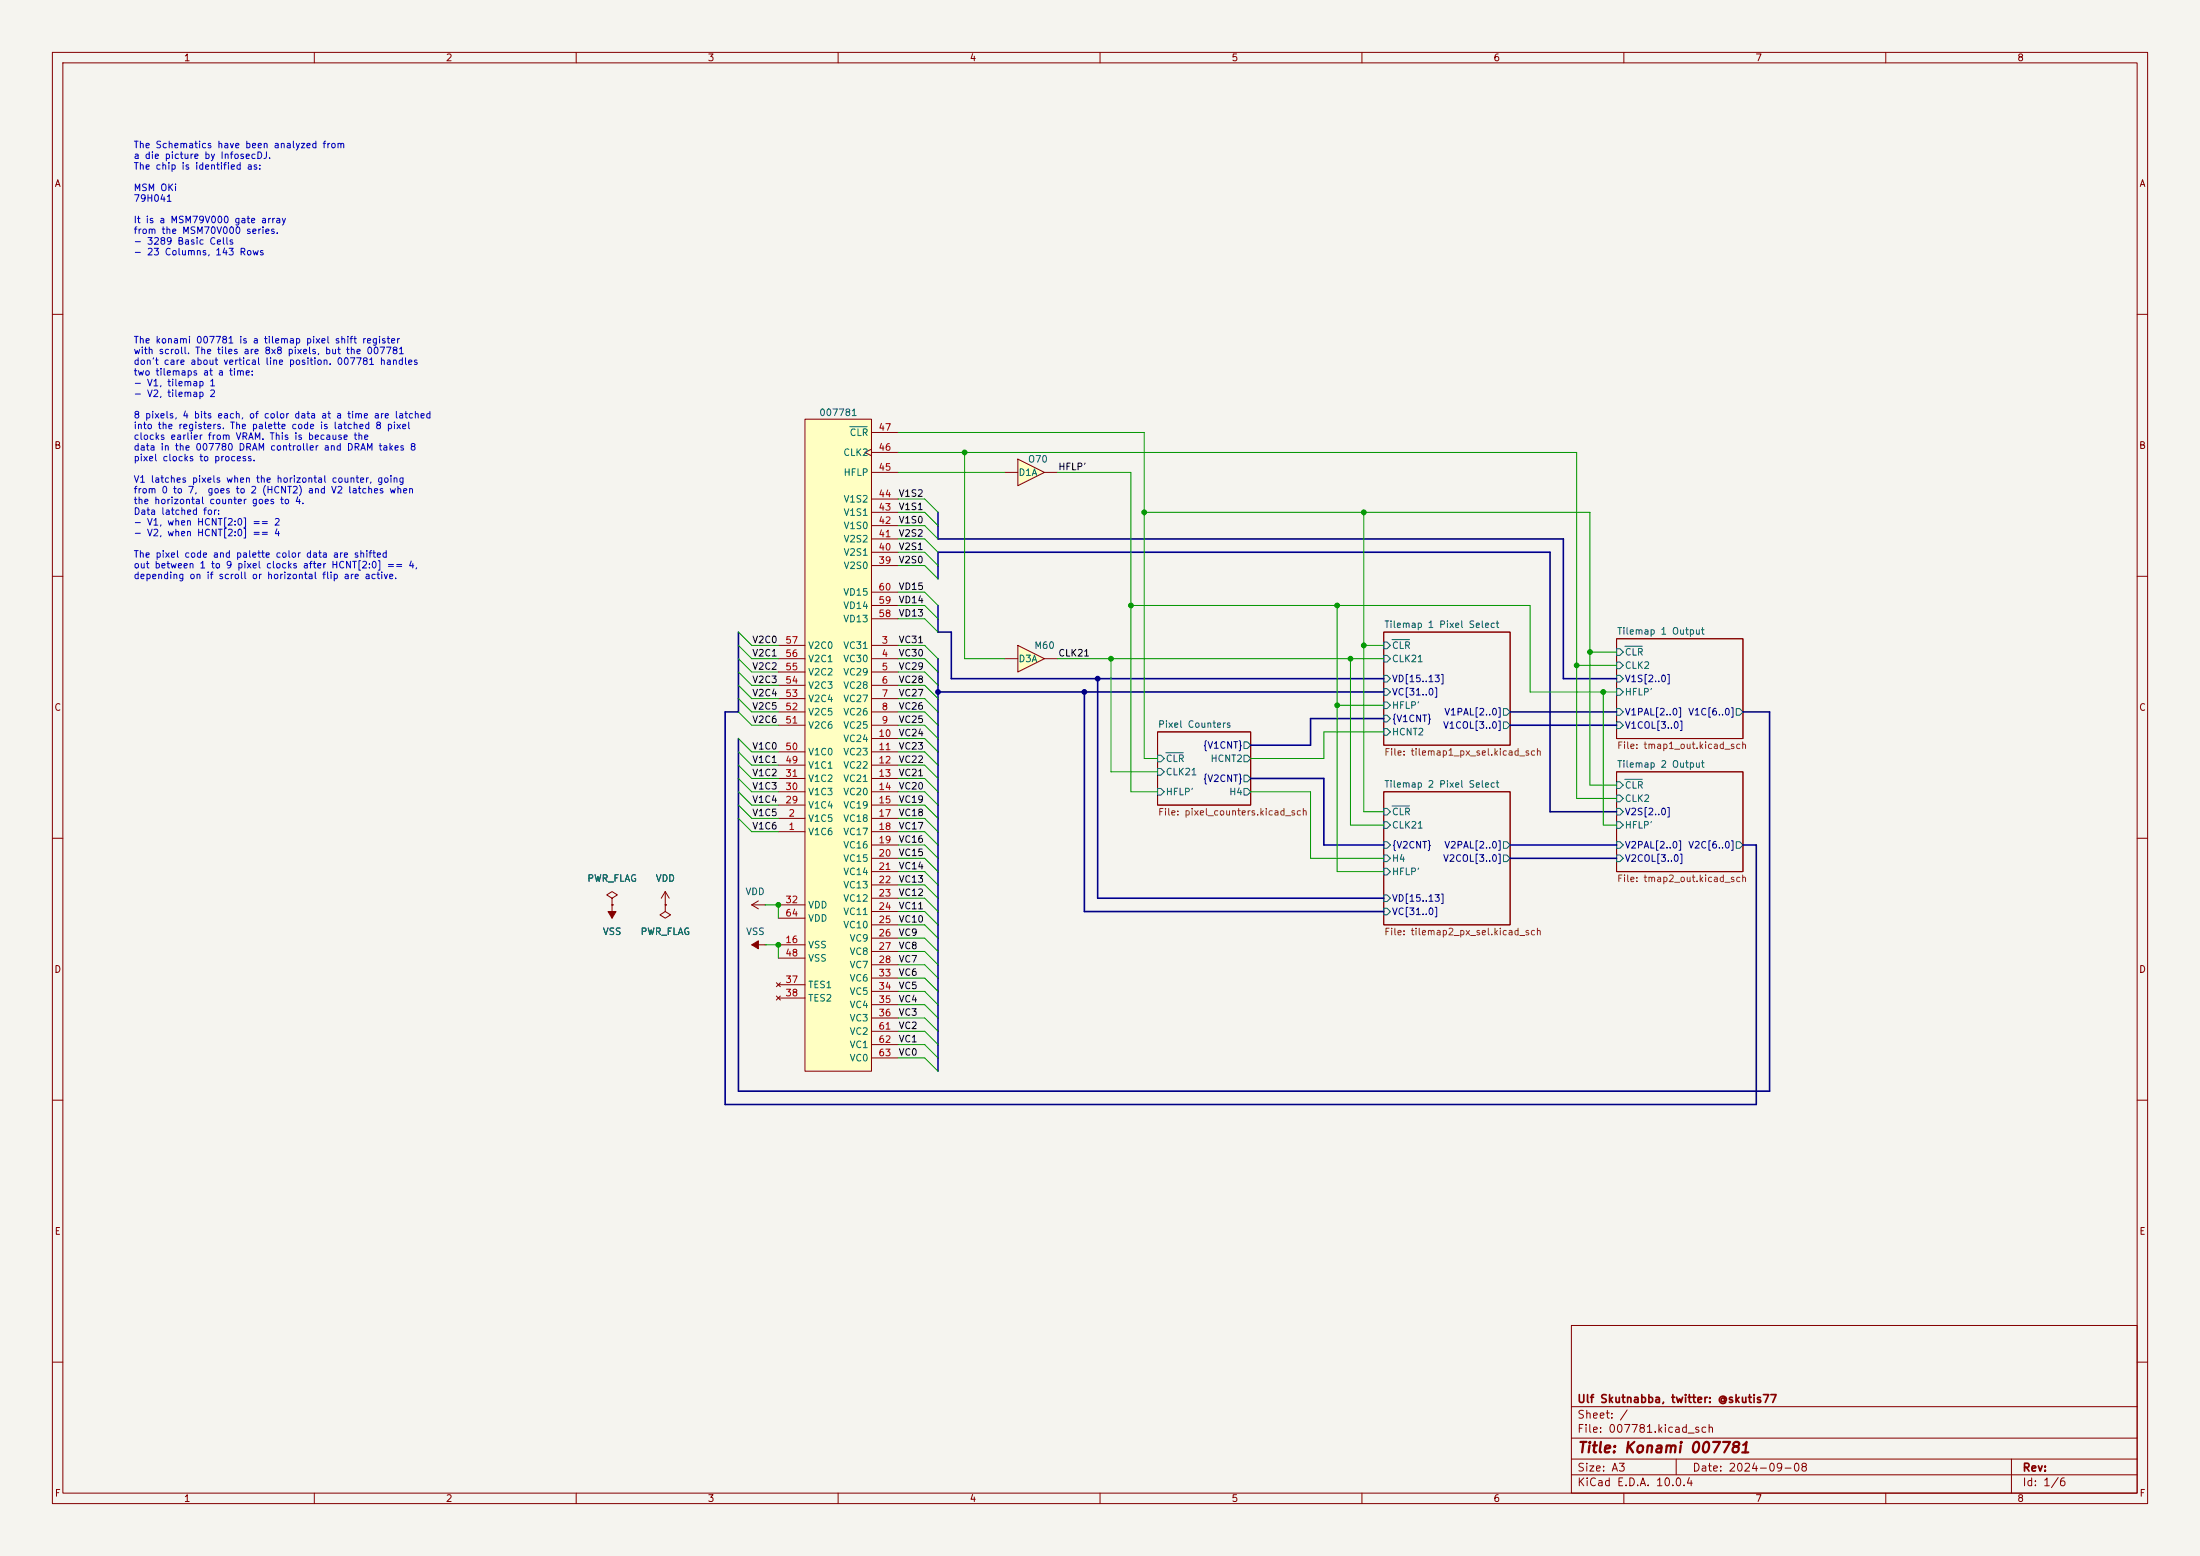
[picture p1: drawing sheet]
<svg xmlns="http://www.w3.org/2000/svg" width="420mm" height="297mm" viewBox="0 0 420 297" stroke-linecap="round" stroke-linejoin="round" font-family="sans-serif">
<path d="M0 0h420v297h-420z" fill="#f5f4ef" stroke="#f5f4ef" stroke-width=".19"/>
<g fill="none" stroke="#840000" stroke-width=".19">
<path d="M10 10h400v277h-400zM12 12h396v273h-396zM60 10v2M110 10v2M160 10v2M210 10v2M260 10v2M310 10v2M360 10v2M10 60h2M408 60h2M10 110h2"/>
<path d="M408 110h2M221 139.7h17.8v14h-17.8zM264.2 120.7h24.1v21.5h-24.1zM308.6 121.9h24.1v19.1h-24.1zM10 160h2M264.2 151.1h24.1v25.4h-24.1zM308.6 147.3h24.1v19.1h-24.1zM408 160h2M10 210h2M408 210h2M300 253h108v32h-108zM10 260h2"/>
<path d="M300 278.5h108M300 274.5h108M300 268.5h108M320 278.5v3M384 278.5v6.5M408 260h2M60 285v2M110 285v2M160 285v2M210 285v2M260 285v2M300 281.5h108"/>
<path d="M310 285v2M360 285v2"/>
</g>
<g fill="none" stroke="#006464" stroke-width=".19">
<path d="M264.2 125.1h.6l.6 .6-.6 .7h-.6zM264.2 139.1h.6l.6 .6-.6 .6h-.6zM264.2 131.4h.6l.6 .7-.6 .6h-.6zM264.2 128.9h.6l.6 .6-.6 .7h-.6zM264.2 122.6h.6l.6 .6-.6 .6h-.6zM264.2 134h.6l.6 .6-.6 .7h-.6zM264.2 136.5h.6l.6 .7-.6 .6h-.6zM265.7 122.1h3.4M287 135.3h.7l.6 .6-.6 .6h-.7zM287 137.8h.7l.6 .6-.6 .7h-.7zM308.6 131.4h.6l.7 .7-.7 .6h-.6zM308.6 126.4h.6l.7 .6-.7 .6h-.6z"/>
<path d="M308.6 123.8h.6l.7 .7-.7 .6h-.6zM308.6 128.9h.6l.7 .6-.7 .7h-.6zM308.6 137.8h.6l.7 .6-.7 .7h-.6zM308.6 135.3h.6l.7 .6-.7 .6h-.6zM310.2 123.4h3.3M331.5 135.3h.6l.6 .6-.6 .6h-.6zM221 144.1h.6l.6 .7-.6 .6h-.6zM221 146.7h.6l.6 .6-.6 .7h-.6zM221 150.5h.6l.6 .6-.6 .7h-.6zM222.6 143.7h3.3M237.5 144.1h.6l.7 .7-.7 .6h-.6zM237.5 148h.6l.7 .6-.7 .6h-.6z"/>
<path d="M237.5 141.6h.6l.7 .6-.7 .7h-.6zM237.5 150.5h.6l.7 .6-.7 .7h-.6zM264.2 154.3h.6l.6 .6-.6 .7h-.6zM264.2 156.8h.6l.6 .7-.6 .6h-.6zM265.7 153.8h3.4M308.6 151.8h.6l.7 .6-.7 .6h-.6zM308.6 149.2h.6l.7 .7-.7 .6h-.6zM308.6 156.8h.6l.7 .7-.7 .6h-.6zM308.6 154.3h.6l.7 .6-.7 .7h-.6zM310.2 148.8h3.3M264.2 173.4h.6l.6 .6-.6 .6h-.6zM264.2 170.8h.6l.6 .7-.6 .6h-.6z"/>
<path d="M264.2 163.2h.6l.6 .6-.6 .7h-.6zM264.2 165.7h.6l.6 .7-.6 .6h-.6zM264.2 160.7h.6l.6 .6-.6 .6h-.6zM287 163.2h.7l.6 .6-.6 .7h-.7zM287 160.7h.7l.6 .6-.6 .6h-.7zM308.6 163.2h.6l.7 .6-.7 .7h-.6zM308.6 160.7h.6l.7 .6-.7 .6h-.6zM331.5 160.7h.6l.6 .6-.6 .6h-.6z"/>
</g>
<path d="M194.3 87.6l5.1 2.6-5.1 2.5z" fill="#ffffc2"/>
<path d="M191.8 90.2h2.5M194.3 87.6l5.1 2.6-5.1 2.5zM199.4 90.2h2.5M116.8 171.5l1.1-.7-1.1-.6-1 .6 1 .7v1.2M116.8 172.7h.1M116.8 172.7v2.6M127 172.7v1.3l1 .6-1 .7-1-.7 1-.6M127 172.7h.1M127 170.2l-.8 1.3M127 170.2l.8 1.3M127 170.2v2.5" fill="none" stroke="#840000" stroke-width=".19"/>
<path d="M116.1 174h1.5l-.8 1.3z" fill="#840000" stroke="#840000" stroke-width=".19"/>
<path d="M194.3 123.2l5.1 2.5-5.1 2.6z" fill="#ffffc2"/>
<path d="M191.8 125.7h2.5M194.3 123.2l5.1 2.5-5.1 2.6zM199.4 125.7h2.5" fill="none" stroke="#840000" stroke-width=".19"/>
<path d="M153.7 80h12.7v124.5h-12.7z" fill="#ffffc2"/>
<g fill="none" stroke="#840000" stroke-width=".19">
<path d="M153.7 80h12.7v124.5h-12.7zM166.4 85.7l-1.3 .7 1.3 .6M166.4 97.8h5M166.4 95.3h5M166.4 90.2h5M166.4 86.4h5M166.4 82.6h5M166.4 108h5M166.4 105.4h5M166.4 102.9h5M166.4 100.3h5M166.4 118.1h5"/>
<path d="M166.4 115.6h5M166.4 113h5M148.6 123.2h5.1M148.6 125.7h5.1M148.6 128.3h5.1M148.6 130.8h5.1M148.6 133.4h5.1M148.6 135.9h5.1M148.6 138.4h5.1M166.4 123.2h5M166.4 125.7h5M166.4 128.3h5"/>
<path d="M166.4 130.8h5M166.4 133.4h5M166.4 135.9h5M166.4 138.4h5M148.6 158.8h5.1M148.6 156.2h5.1M148.6 143.5h5.1M148.6 146.1h5.1M148.6 148.6h5.1M148.6 151.1h5.1M148.6 153.7h5.1M166.4 158.8h5"/>
<path d="M166.4 156.2h5M166.4 141h5M166.4 143.5h5M166.4 146.1h5M166.4 148.6h5M166.4 151.1h5M166.4 153.7h5M116.8 172.7h.1M127 172.7h.1M143.5 172.7h2.5M143.5 172.7l1.3 .8M144.8 172l-1.3 .7"/>
<path d="M146 172.7h.1M148.6 172.7h5.1M148.6 175.3h5.1M166.4 161.3h5M166.4 163.8h5M166.4 166.4h5M166.4 168.9h5M166.4 171.5h5M166.4 174h5M166.4 176.5h5M166.4 179.1h5M143.5 180.3h2.5"/>
<path d="M146 180.3h.1M148.2 187.6l.8 .7M148.2 190.1l.8 .8M148.6 180.3h5.1M148.6 188h5.1M148.6 190.5h5.1M148.6 182.9h5.1M149 187.6l-.8 .7M149 190.1l-.8 .8M166.4 181.6h5M166.4 184.2h5M166.4 186.7h5"/>
<path d="M166.4 189.2h5M166.4 191.8h5M166.4 194.3h5M166.4 196.9h5M166.4 199.4h5M166.4 201.9h5"/>
</g>
<path d="M162.2 81.4h3.3" fill="none" stroke="#006464" stroke-width=".19"/>
<path d="M143.5 180.3l1.3-.7v1.5z" fill="#840000" stroke="#840000" stroke-width=".19"/>
<g fill="none" stroke="#000084" stroke-width=".3">
<path d="M179.1 97.8v5.1h119.3v26.6h10.2M179.1 110.5v-5.1h116.8v49.5h12.7M179.1 115.6v5.1h2.5v8.8h82.6M141 120.7v15.2h-2.6v74.9h196.9v-49.5h-2.6M179.1 125.7v78.8M179.1 132.1h85.1M207 132.1v41.9h57.2M209.5 129.5v42h54.7M264.2 137.2h-14v5h-11.4M288.3 135.9h20.3M288.3 138.4h20.3M332.7 135.9h5.1v72.4h-196.8v-67.3"/>
<path d="M238.8 148.6h13.9v12.7h11.5M288.3 161.3h20.3M288.3 163.8h20.3"/>
</g>
<g fill="none" stroke="#009600" stroke-width=".19">
<path d="M171.4 86.4h129.6v66h7.6M171.4 97.8h5.1l2.6 2.5M171.4 82.6h47v62.2h2.6M171.4 90.2h20.4M171.4 95.3h5.1l2.6 2.5M184.1 86.4v39.3h7.7M201.9 90.2h14v60.9h5.1M218.4 97.8h85.1v52.1h5.1M260.3 97.8v57.1h3.9M171.4 100.3h5.1l2.6 2.6M171.4 115.6h5.1l2.6 2.5M171.4 113h5.1l2.6 2.6"/>
<path d="M171.4 108h5.1l2.6 2.5M171.4 102.9h5.1l2.6 2.5M171.4 105.4h5.1l2.6 2.6M171.4 118.1h5.1l2.6 2.6M215.9 115.6h76.2v16.5h16.5M255.3 115.6v50.8h8.9M141 130.8l2.5 2.6h5.1M141 123.2l2.5 2.5h5.1M141 120.7l2.5 2.5h5.1M141 125.7l2.5 2.6h5.1M141 128.3l2.5 2.5h5.1M141 133.4l2.5 2.5h5.1"/>
<path d="M141 135.9l2.5 2.5h5.1M171.4 133.4h5.1l2.6 2.5M171.4 125.7h5.1l2.6 2.6M171.4 123.2h5.1l2.6 2.5M171.4 128.3h5.1l2.6 2.5M171.4 130.8h5.1l2.6 2.6M171.4 135.9h5.1l2.6 2.5M171.4 138.4h5.1l2.6 2.6M201.9 125.7h62.3M212.1 125.7v21.6h8.9M255.3 134.6h8.9M257.8 125.7v31.8h6.4"/>
<path d="M260.3 123.2h3.9M264.2 139.7h-11.5v5.1h-13.9M301 127h7.6M303.5 124.5h5.1M306.1 132.1v25.4h2.5M141 151.1l2.5 2.6h5.1M141 141l2.5 2.5h5.1M141 148.6l2.5 2.5h5.1M141 146.1l2.5 2.5h5.1M141 153.7l2.5 2.5h5.1M141 143.5l2.5 2.6h5.1M141 156.2l2.5 2.6h5.1"/>
<path d="M171.4 153.7h5.1l2.6 2.5M171.4 143.5h5.1l2.6 2.6M171.4 151.1h5.1l2.6 2.6M171.4 148.6h5.1l2.6 2.5M171.4 156.2h5.1l2.6 2.6M171.4 146.1h5.1l2.6 2.5M171.4 158.8h5.1l2.6 2.5M171.4 141h5.1l2.6 2.5M238.8 151.1h11.4v12.7h14M146 172.7h2.6v2.6M171.4 163.8h5.1l2.6 2.6M171.4 166.4h5.1l2.6 2.5"/>
<path d="M171.4 179.1h5.1l2.6 2.5M171.4 176.5h5.1l2.6 2.6M171.4 171.5h5.1l2.6 2.5M171.4 174h5.1l2.6 2.5M171.4 161.3h5.1l2.6 2.5M171.4 168.9h5.1l2.6 2.6M146 180.3h2.6v2.6M171.4 191.8h5.1l2.6 2.5M171.4 189.2h5.1l2.6 2.6M171.4 194.3h5.1l2.6 2.6M171.4 186.7h5.1l2.6 2.5M171.4 184.2h5.1l2.6 2.5"/>
<path d="M171.4 199.4h5.1l2.6 2.5M171.4 196.9h5.1l2.6 2.5M171.4 181.6h5.1l2.6 2.6M171.4 201.9h5.1l2.6 2.6"/>
</g>
<g fill="#009600" stroke="#009600" stroke-width=".19">
<circle cx="218.4" cy="97.8" r=".46"/>
<circle cx="212.1" cy="125.7" r=".46"/>
<circle cx="184.1" cy="86.4" r=".46"/>
<circle cx="301" cy="127" r=".46"/>
<circle cx="306.1" cy="132.1" r=".46"/>
<circle cx="303.5" cy="124.5" r=".46"/>
<circle cx="215.9" cy="115.6" r=".46"/>
<circle cx="257.8" cy="125.7" r=".46"/>
<circle cx="255.3" cy="115.6" r=".46"/>
<circle cx="260.3" cy="123.2" r=".46"/>
<circle cx="260.3" cy="97.8" r=".46"/>
<circle cx="255.3" cy="134.6" r=".46"/>
<circle cx="148.6" cy="180.3" r=".46"/>
<circle cx="148.6" cy="172.7" r=".46"/>
</g>
<g fill="#000084" stroke="#000084" stroke-width=".19">
<circle cx="179.1" cy="132.1" r=".46"/>
<circle cx="207" cy="132.1" r=".46"/>
<circle cx="209.5" cy="129.5" r=".46"/>
</g>
<text font-size="2" fill="#840000" x="301" y="277.8">Title: Konami 007781</text>
<g font-size="1.5" fill="#840000">
<text x="301" y="268.1">Ulf Skutnabba, twitter: @skutis77</text>
<text x="301" y="273.8">File: 007781.kicad_sch</text>
<text x="301" y="271.1">Sheet: /</text>
<text x="301" y="281.2">Size: A3</text>
<text x="323" y="281.2">Date: 2024-09-08</text>
<text x="386" y="281.2">Rev:</text>
<text x="301" y="284">KiCad E.D.A. 10.0.4</text>
<text x="386" y="284">Id: 1/6</text>
</g>
<g font-size="1.3" fill="#840000">
<text x="35" y="12">1</text>
<text x="85" y="12">2</text>
<text x="135" y="12">3</text>
<text x="185" y="12">4</text>
<text x="235" y="12">5</text>
<text x="285" y="12">6</text>
<text x="335" y="12">7</text>
<text x="385" y="12">8</text>
<text x="10.3" y="36">A</text>
<text x="408.3" y="36">A</text>
<text x="10.3" y="86">B</text>
<text x="408.2" y="86">B</text>
<text x="10.3" y="136">C</text>
<text x="408.2" y="136">C</text>
<text x="10.3" y="186">D</text>
<text x="408.2" y="186">D</text>
<text x="10.3" y="236">E</text>
<text x="408.3" y="236">E</text>
<text x="10.3" y="286">F</text>
<text x="35" y="287">1</text>
<text x="85" y="287">2</text>
<text x="135" y="287">3</text>
<text x="185" y="287">4</text>
<text x="235" y="287">5</text>
<text x="285" y="287">6</text>
<text x="335" y="287">7</text>
<text x="385" y="287">8</text>
<text x="408.3" y="286">F</text>
</g>
<g font-size="1.3" fill="#0000c2">
<text x="25.4" y="28.6">The Schematics have been analyzed from</text>
<text x="25.4" y="30.6">a die picture by InfosecDJ.</text>
<text x="25.4" y="32.7">The chip is identified as:</text>
<text x="25.4" y="36.8">MSM OKi</text>
<text x="25.4" y="38.8">79H041</text>
<text x="25.4" y="42.9">It is a MSM79V000 gate array</text>
<text x="25.4" y="45">from the MSM70V000 series.</text>
<text x="25.4" y="47">- 3289 Basic Cells</text>
<text x="25.4" y="49">- 23 Columns, 143 Rows</text>
<text x="25.4" y="65.9">The konami 007781 is a tilemap pixel shift register</text>
<text x="25.4" y="67.9">with scroll. The tiles are 8x8 pixels, but the 007781</text>
<text x="25.4" y="70">don't care about vertical line position. 007781 handles</text>
<text x="25.4" y="72">two tilemaps at a time:</text>
<text x="25.4" y="74">- V1, tilemap 1</text>
<text x="25.4" y="76.1">- V2, tilemap 2</text>
<text x="25.4" y="80.2">8 pixels, 4 bits each, of color data at a time are latched</text>
<text x="25.4" y="82.2">into the registers. The palette code is latched 8 pixel</text>
<text x="25.4" y="84.3">clocks earlier from VRAM. This is because the</text>
<text x="25.4" y="86.3">data in the 007780 DRAM controller and DRAM takes 8</text>
<text x="25.4" y="88.4">pixel clocks to process.</text>
<text x="25.4" y="92.4">V1 latches pixels when the horizontal counter, going</text>
<text x="25.4" y="94.5">from 0 to 7,</text>
<text x="39.5" y="94.5">goes to 2 (HCNT2) and V2 latches when</text>
<text x="25.4" y="96.5">the horizontal counter goes to 4.</text>
<text x="25.4" y="98.6">Data latched for:</text>
<text x="25.4" y="100.6">- V1, when HCNT[2:0] == 2</text>
<text x="25.4" y="102.7">- V2, when HCNT[2:0] == 4</text>
<text x="25.4" y="106.8">The pixel code and palette color data are shifted</text>
<text x="25.4" y="108.8">out between 1 to 9 pixel clocks after HCNT[2:0] == 4,</text>
<text x="25.4" y="110.8">depending on if scroll or horizontal flip are active.</text>
</g>
<g font-size="1.3" fill="#006464">
<text x="156.3" y="79.7">007781</text>
<text x="162.1" y="83.5">CLR</text>
<text x="160.9" y="87.3">CLK2</text>
<text x="196.1" y="88.6">O70</text>
<text x="160.9" y="91.1">HFLP</text>
<text x="194.3" y="91.1">D1A</text>
<text x="160.9" y="101.3">V1S0</text>
<text x="160.9" y="98.8">V1S1</text>
<text x="160.9" y="96.2">V1S2</text>
<text x="160.9" y="106.4">V2S1</text>
<text x="160.9" y="103.8">V2S2</text>
<text x="160.9" y="108.9">V2S0</text>
<text x="160.9" y="119.1">VD13</text>
<text x="160.9" y="116.5">VD14</text>
<text x="160.9" y="114">VD15</text>
<text x="154.2" y="124.2">V2C0</text>
<text x="160.9" y="124.2">VC31</text>
<text x="197.4" y="124.2">M60</text>
<text x="264.2" y="120.2">Tilemap 1 Pixel Select</text>
<text x="265.6" y="124.2">CLR</text>
<text x="308.6" y="121.4">Tilemap 1 Output</text>
<text x="310.1" y="125.4">CLR</text>
<text x="154.2" y="131.8">V2C3</text>
<text x="154.2" y="129.2">V2C2</text>
<text x="154.2" y="126.7">V2C1</text>
<text x="160.9" y="126.7">VC30</text>
<text x="160.9" y="129.2">VC29</text>
<text x="160.9" y="131.8">VC28</text>
<text x="194.3" y="126.7">D3A</text>
<text x="265.6" y="126.7">CLK21</text>
<text x="310.1" y="128">CLK2</text>
<text x="154.2" y="136.9">V2C5</text>
<text x="154.2" y="134.3">V2C4</text>
<text x="160.9" y="134.3">VC27</text>
<text x="160.9" y="136.9">VC26</text>
<text x="265.6" y="135.6">HFLP'</text>
<text x="310.1" y="133.1">HFLP'</text>
<text x="154.2" y="139.4">V2C6</text>
<text x="160.9" y="139.4">VC25</text>
<text x="160.9" y="141.9">VC24</text>
<text x="221" y="139.2">Pixel Counters</text>
<text x="265.6" y="140.7">HCNT2</text>
<text x="154.2" y="149.6">V1C2</text>
<text x="154.2" y="147">V1C1</text>
<text x="154.2" y="144.5">V1C0</text>
<text x="160.9" y="144.5">VC23</text>
<text x="160.9" y="147">VC22</text>
<text x="160.9" y="149.6">VC21</text>
<text x="222.4" y="145.8">CLR</text>
<text x="222.4" y="148.3">CLK21</text>
<text x="231" y="145.8">HCNT2</text>
<text x="308.6" y="146.8">Tilemap 2 Output</text>
<text x="154.2" y="154.6">V1C4</text>
<text x="154.2" y="152.1">V1C3</text>
<text x="160.9" y="152.1">VC20</text>
<text x="160.9" y="154.6">VC19</text>
<text x="222.4" y="152.1">HFLP'</text>
<text x="234.6" y="152.1">H4</text>
<text x="264.2" y="150.6">Tilemap 2 Pixel Select</text>
<text x="265.6" y="155.9">CLR</text>
<text x="310.1" y="153.4">CLK2</text>
<text x="310.1" y="150.8">CLR</text>
<text x="154.2" y="159.7">V1C6</text>
<text x="154.2" y="157.2">V1C5</text>
<text x="160.9" y="157.2">VC18</text>
<text x="160.9" y="159.7">VC17</text>
<text x="265.6" y="158.5">CLK21</text>
<text x="310.1" y="158.5">HFLP'</text>
<text x="160.9" y="162.3">VC16</text>
<text x="160.9" y="164.8">VC15</text>
<text x="160.9" y="167.3">VC14</text>
<text x="265.6" y="164.8">H4</text>
<text x="265.6" y="167.3">HFLP'</text>
<text x="112" y="168.6">PWR_FLAG</text>
<text x="125.1" y="168.6">VDD</text>
<text x="142.2" y="171.2">VDD</text>
<text x="154.2" y="173.7">VDD</text>
<text x="160.9" y="169.9">VC13</text>
<text x="160.9" y="172.4">VC12</text>
<text x="115" y="178.8">VSS</text>
<text x="122.2" y="178.8">PWR_FLAG</text>
<text x="142.3" y="178.8">VSS</text>
<text x="154.2" y="176.2">VDD</text>
<text x="160.9" y="175">VC11</text>
<text x="160.9" y="177.5">VC10</text>
<text x="154.2" y="181.3">VSS</text>
<text x="154.2" y="183.9">VSS</text>
<text x="162.1" y="180">VC9</text>
<text x="162.1" y="182.6">VC8</text>
<text x="162.1" y="185.1">VC7</text>
<text x="154.2" y="188.9">TES1</text>
<text x="154.2" y="191.5">TES2</text>
<text x="162.1" y="187.7">VC6</text>
<text x="162.1" y="190.2">VC5</text>
<text x="162.1" y="192.7">VC4</text>
<text x="162.1" y="195.3">VC3</text>
<text x="162.1" y="197.8">VC2</text>
<text x="162.1" y="200.4">VC1</text>
<text x="162.1" y="202.9">VC0</text>
</g>
<g font-size="1.3" fill="#a90000">
<text x="167.6" y="82.5">47</text>
<text x="167.6" y="86.3">46</text>
<text x="167.6" y="95.2">44</text>
<text x="167.6" y="90.1">45</text>
<text x="167.6" y="100.3">42</text>
<text x="167.6" y="97.8">43</text>
<text x="167.6" y="107.9">39</text>
<text x="167.6" y="105.4">40</text>
<text x="167.6" y="102.8">41</text>
<text x="167.6" y="113">60</text>
<text x="167.6" y="118.1">58</text>
<text x="167.6" y="115.5">59</text>
<text x="149.8" y="125.7">56</text>
<text x="149.8" y="123.2">57</text>
<text x="168.2" y="123.2">3</text>
<text x="168.2" y="125.7">4</text>
<text x="149.8" y="130.8">54</text>
<text x="149.8" y="128.2">55</text>
<text x="168.2" y="128.2">5</text>
<text x="168.2" y="130.8">6</text>
<text x="149.8" y="135.9">52</text>
<text x="149.8" y="133.3">53</text>
<text x="168.2" y="133.3">7</text>
<text x="168.2" y="135.9">8</text>
<text x="149.8" y="143.5">50</text>
<text x="149.8" y="138.4">51</text>
<text x="167.6" y="140.9">10</text>
<text x="167.6" y="143.5">11</text>
<text x="168.2" y="138.4">9</text>
<text x="149.8" y="148.6">31</text>
<text x="149.8" y="146">49</text>
<text x="167.6" y="146">12</text>
<text x="167.6" y="148.6">13</text>
<text x="149.8" y="153.6">29</text>
<text x="149.8" y="151.1">30</text>
<text x="167.6" y="151.1">14</text>
<text x="167.6" y="153.6">15</text>
<text x="150.4" y="158.7">1</text>
<text x="150.4" y="156.2">2</text>
<text x="167.6" y="156.2">17</text>
<text x="167.6" y="158.7">18</text>
<text x="167.6" y="161.3">19</text>
<text x="167.6" y="163.8">20</text>
<text x="167.6" y="166.3">21</text>
<text x="149.8" y="172.7">32</text>
<text x="167.6" y="168.9">22</text>
<text x="167.6" y="171.4">23</text>
<text x="167.6" y="174">24</text>
<text x="149.8" y="175.2">64</text>
<text x="167.6" y="176.5">25</text>
<text x="167.6" y="179">26</text>
<text x="149.8" y="180.3">16</text>
<text x="149.8" y="182.9">48</text>
<text x="167.6" y="181.6">27</text>
<text x="167.6" y="184.1">28</text>
<text x="149.8" y="187.9">37</text>
<text x="149.8" y="190.5">38</text>
<text x="167.6" y="186.7">33</text>
<text x="167.6" y="189.2">34</text>
<text x="167.6" y="191.7">35</text>
<text x="167.6" y="194.3">36</text>
<text x="167.6" y="196.8">61</text>
<text x="167.6" y="199.4">62</text>
<text x="167.6" y="201.9">63</text>
</g>
<g font-size="1.3" fill="#0f0f0f">
<text x="171.4" y="95.1">V1S2</text>
<text x="201.9" y="90">HFLP'</text>
<text x="171.4" y="100.2">V1S0</text>
<text x="171.4" y="97.7">V1S1</text>
<text x="171.4" y="105.3">V2S1</text>
<text x="171.4" y="107.8">V2S0</text>
<text x="171.4" y="102.7">V2S2</text>
<text x="171.4" y="112.9">VD15</text>
<text x="171.4" y="115.4">VD14</text>
<text x="171.4" y="118">VD13</text>
<text x="143.5" y="123.1">V2C0</text>
<text x="143.5" y="125.6">V2C1</text>
<text x="171.4" y="125.6">VC30</text>
<text x="171.4" y="123.1">VC31</text>
<text x="201.9" y="125.6">CLK21</text>
<text x="143.5" y="128.1">V2C2</text>
<text x="143.5" y="130.7">V2C3</text>
<text x="171.4" y="130.7">VC28</text>
<text x="171.4" y="128.1">VC29</text>
<text x="143.5" y="133.2">V2C4</text>
<text x="143.5" y="135.8">V2C5</text>
<text x="171.4" y="135.8">VC26</text>
<text x="171.4" y="133.2">VC27</text>
<text x="143.5" y="143.4">V1C0</text>
<text x="143.5" y="138.3">V2C6</text>
<text x="171.4" y="143.4">VC23</text>
<text x="171.4" y="140.8">VC24</text>
<text x="171.4" y="138.3">VC25</text>
<text x="143.5" y="148.5">V1C2</text>
<text x="143.5" y="145.9">V1C1</text>
<text x="171.4" y="145.9">VC22</text>
<text x="171.4" y="148.5">VC21</text>
<text x="143.5" y="151">V1C3</text>
<text x="143.5" y="153.5">V1C4</text>
<text x="171.4" y="151">VC20</text>
<text x="171.4" y="153.5">VC19</text>
<text x="143.5" y="156.1">V1C5</text>
<text x="143.5" y="158.6">V1C6</text>
<text x="171.4" y="158.6">VC17</text>
<text x="171.4" y="161.2">VC16</text>
<text x="171.4" y="156.1">VC18</text>
<text x="171.4" y="166.2">VC14</text>
<text x="171.4" y="163.7">VC15</text>
<text x="171.4" y="168.8">VC13</text>
<text x="171.4" y="171.3">VC12</text>
<text x="171.4" y="173.9">VC11</text>
<text x="171.4" y="176.4">VC10</text>
<text x="171.4" y="178.9">VC9</text>
<text x="171.4" y="184">VC7</text>
<text x="171.4" y="181.5">VC8</text>
<text x="171.4" y="186.6">VC6</text>
<text x="171.4" y="191.6">VC4</text>
<text x="171.4" y="189.1">VC5</text>
<text x="171.4" y="194.2">VC3</text>
<text x="171.4" y="196.7">VC2</text>
<text x="171.4" y="201.8">VC0</text>
<text x="171.4" y="199.3">VC1</text>
</g>
<g font-size="1.3" fill="#000084">
<text x="265.6" y="130.5">VD[15..13]</text>
<text x="310.1" y="130.5">V1S[2..0]</text>
<text x="265.6" y="133.1">VC[31..0]</text>
<text x="275.6" y="136.9">V1PAL[2..0]</text>
<text x="310.1" y="136.9">V1PAL[2..0]</text>
<text x="322.2" y="136.9">V1C[6..0]</text>
<text x="229.5" y="143.2">{V1CNT}</text>
<text x="265.6" y="138.1">{V1CNT}</text>
<text x="275.4" y="139.4">V1COL[3..0]</text>
<text x="310.1" y="139.4">V1COL[3..0]</text>
<text x="229.5" y="149.6">{V2CNT}</text>
<text x="310.1" y="155.9">V2S[2..0]</text>
<text x="265.6" y="162.3">{V2CNT}</text>
<text x="275.4" y="164.8">V2COL[3..0]</text>
<text x="275.6" y="162.3">V2PAL[2..0]</text>
<text x="310.1" y="164.8">V2COL[3..0]</text>
<text x="310.1" y="162.3">V2PAL[2..0]</text>
<text x="322.2" y="162.3">V2C[6..0]</text>
<text x="265.6" y="172.4">VD[15..13]</text>
<text x="265.6" y="175">VC[31..0]</text>
</g>
<g font-size="1.3" fill="#725600">
<text x="308.6" y="143.3">File: tmap1_out.kicad_sch</text>
<text x="264.2" y="144.5">File: tilemap1_px_sel.kicad_sch</text>
<text x="221" y="156">File: pixel_counters.kicad_sch</text>
<text x="308.6" y="168.7">File: tmap2_out.kicad_sch</text>
<text x="264.2" y="178.8">File: tilemap2_px_sel.kicad_sch</text>
</g>
</svg>
